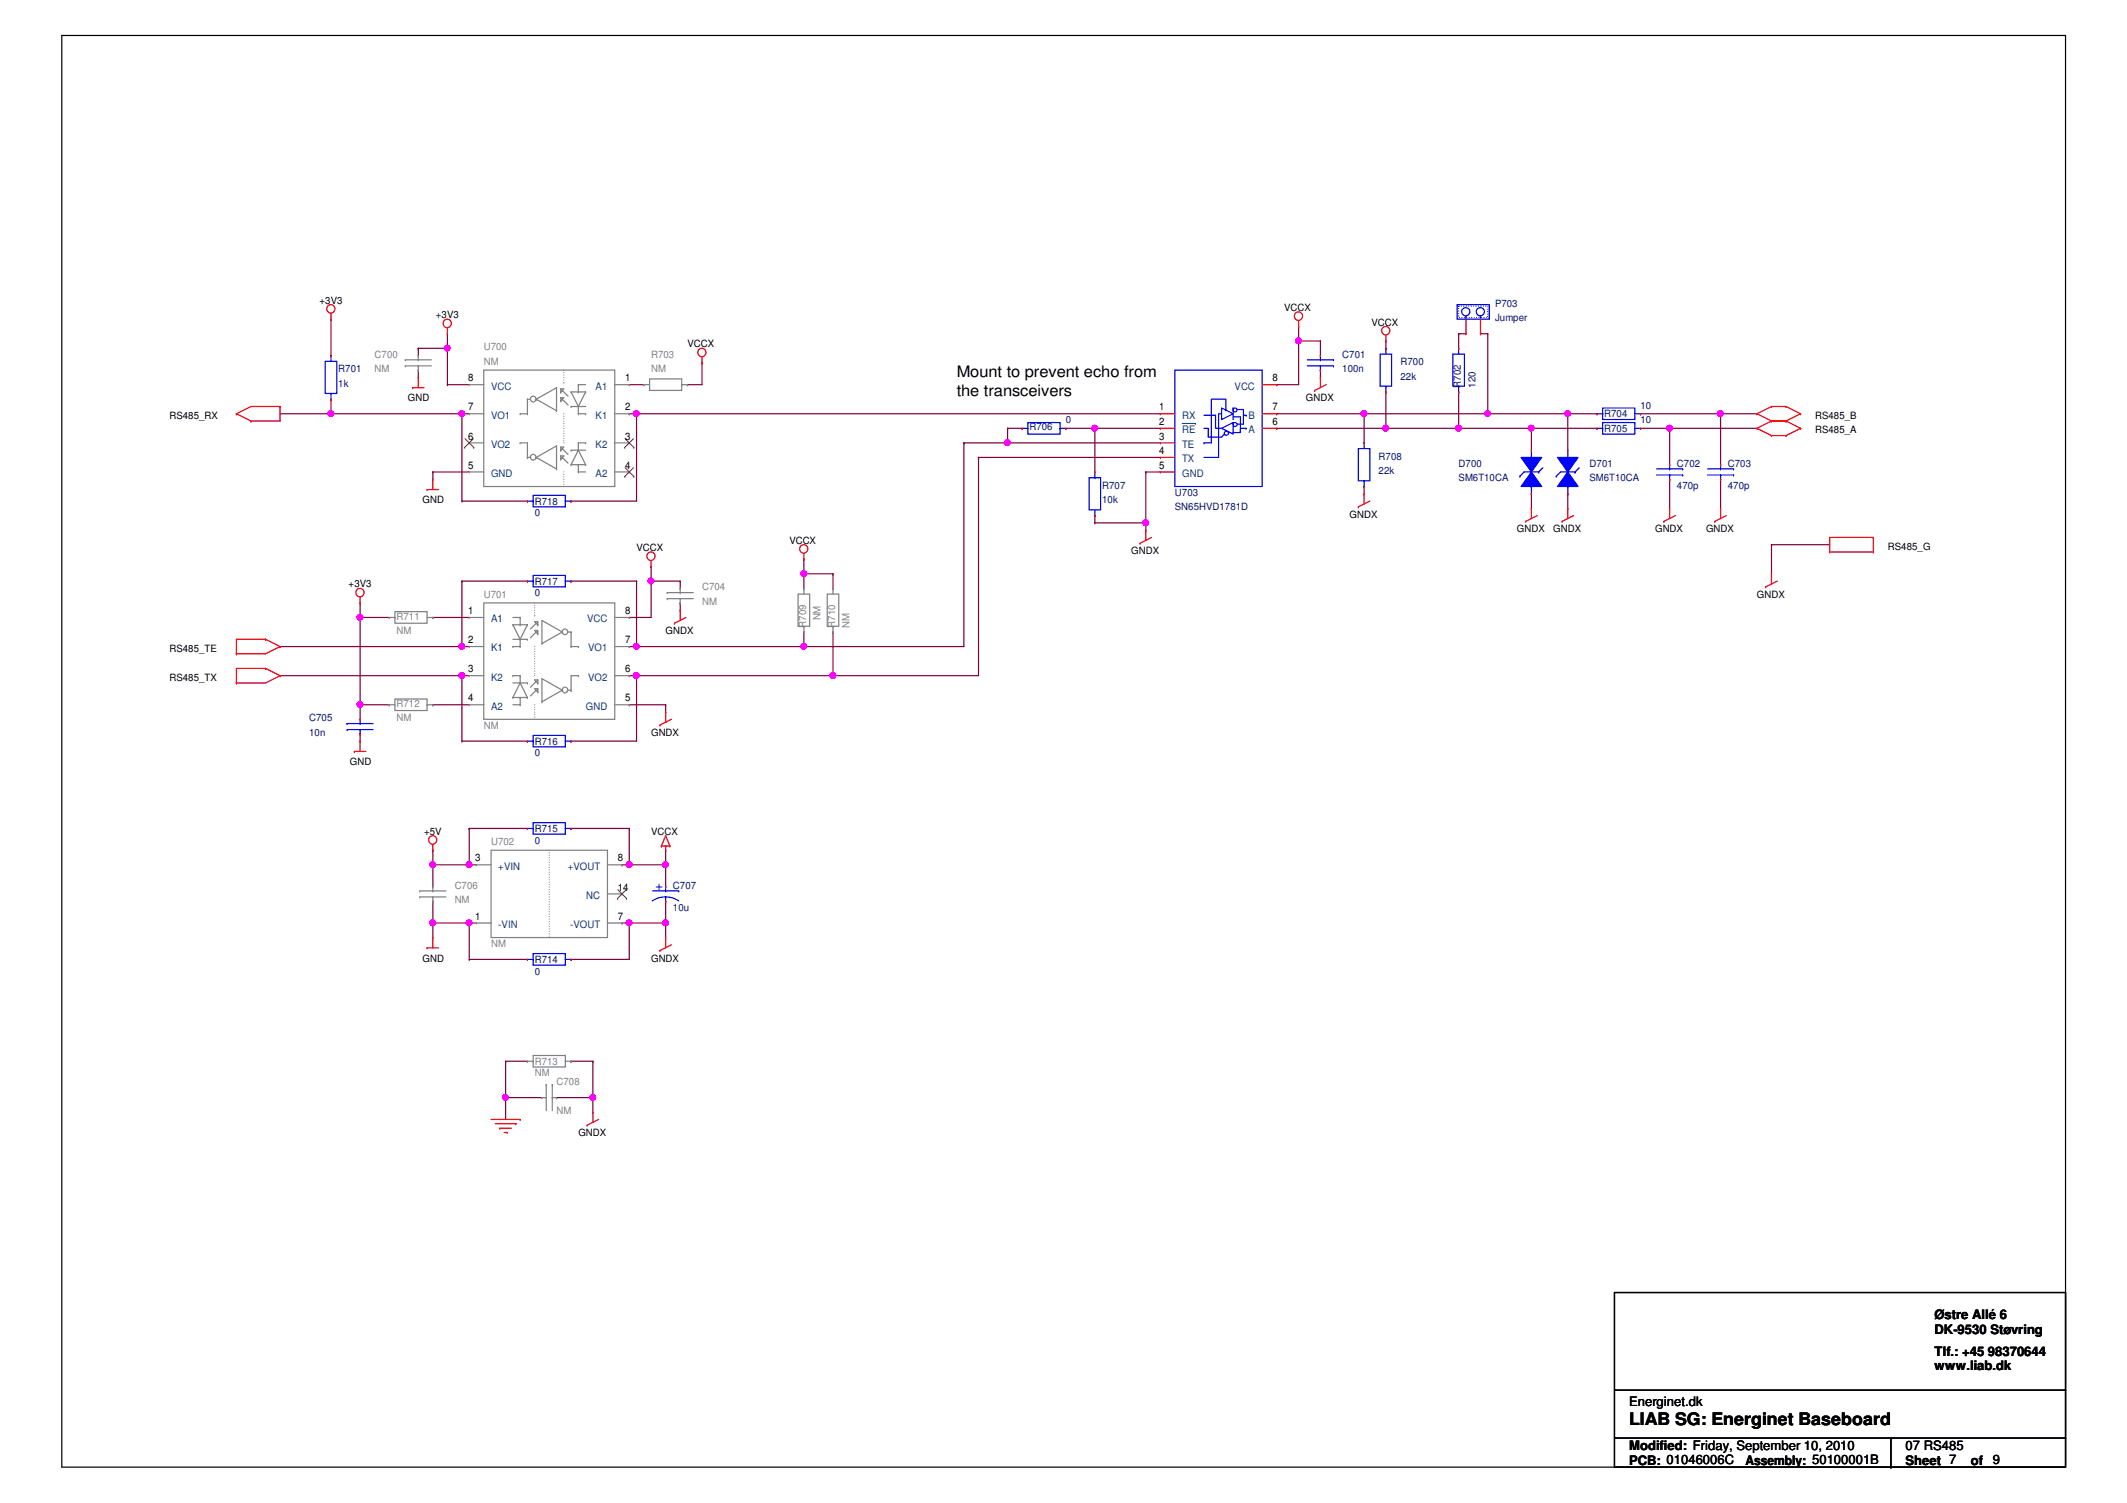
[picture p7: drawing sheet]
<svg xmlns="http://www.w3.org/2000/svg" width="297mm" height="210mm" viewBox="0 0 297 210" stroke-linecap="round" stroke-linejoin="round" font-family="sans-serif">
<path d="M8.6 5h279.9v199.9h-279.9z" fill="none" stroke="#000" stroke-width=".17"/>
<path d="M134.6 61.8h.1M134.6 61.8v28.5M112.3 80.1h.1M112.3 80.1h4M116.3 80.1h.1M116.3 80.1v2.1" fill="none" stroke="#800040" stroke-width=".17"/>
<circle cx="112.2" cy="80.1" r=".4" fill="#f0f"/>
<circle cx="112.2" cy="80.1" r=".4" fill="none" stroke="#f0f" stroke-width=".17"/>
<path d="M152.9 59.8h.1M152.9 59.8v6.1M112.3 80.1h.1M112.3 80.1v2.1" fill="none" stroke="#800040" stroke-width=".17"/>
<circle cx="152.9" cy="59.8" r=".4" fill="#f0f"/>
<circle cx="152.9" cy="59.8" r=".4" fill="none" stroke="#f0f" stroke-width=".17"/>
<path d="M152.9 59.8h.1M152.9 59.8h9.1M160 73h.1M160 73v1M90.9 81.2h.1M90.9 81.2v5M95 81.2h.1M95 81.2v1" fill="none" stroke="#800040" stroke-width=".17"/>
<circle cx="160" cy="73" r=".4" fill="#f0f"/>
<circle cx="160" cy="73" r=".4" fill="none" stroke="#f0f" stroke-width=".17"/>
<path d="M60.4 98.4h.1M60.4 98.4h5.1M64.5 90.3h.1M64.5 90.3h1" fill="none" stroke="#800040" stroke-width=".17"/>
<circle cx="64.5" cy="90.3" r=".4" fill="#f0f"/>
<circle cx="64.5" cy="90.3" r=".4" fill="none" stroke="#f0f" stroke-width=".17"/>
<path d="M88.9 57.8h.1M88.9 57.8h73.1M64.5 94.4h.1M64.5 94.4h1M112.3 88.3h.1M112.3 88.3v2M116.3 88.3h.1M116.3 88.3v6.1" fill="none" stroke="#800040" stroke-width=".17"/>
<circle cx="88.9" cy="57.8" r=".4" fill="#f0f"/>
<circle cx="88.9" cy="57.8" r=".4" fill="none" stroke="#f0f" stroke-width=".17"/>
<path d="M39.1 57.8h.1M39.1 57.8h7.1M213.9 59.8h.1M213.9 59.8h9.1M60.4 86.2h.1M60.4 86.2h5.1" fill="none" stroke="#800040" stroke-width=".17"/>
<circle cx="213.8" cy="59.8" r=".4" fill="#f0f"/>
<circle cx="213.8" cy="59.8" r=".4" fill="none" stroke="#f0f" stroke-width=".17"/>
<path d="M218.9 57.8h.1M218.9 57.8h4.1" fill="none" stroke="#800040" stroke-width=".17"/>
<circle cx="218.9" cy="57.8" r=".4" fill="#f0f"/>
<circle cx="218.9" cy="57.8" r=".4" fill="none" stroke="#f0f" stroke-width=".17"/>
<path d="M64.5 57.8h.1M64.5 57.8h1M136.6 63.9h.1M136.6 63.9h25.4" fill="none" stroke="#800040" stroke-width=".17"/>
<circle cx="64.5" cy="57.8" r=".4" fill="#f0f"/>
<circle cx="64.5" cy="57.8" r=".4" fill="none" stroke="#f0f" stroke-width=".17"/>
<path d="M46.2 55.8h.1M46.2 55.8v2M98 50.7h.1M98 50.7v3M160 65.9h.1M160 65.9h2M88.9 94.4h.1M88.9 90.3h.1M88.9 94.4h27.4M88.9 90.3h23.4" fill="none" stroke="#800040" stroke-width=".17"/>
<circle cx="88.9" cy="90.3" r=".4" fill="#f0f"/>
<circle cx="88.9" cy="90.3" r=".4" fill="none" stroke="#f0f" stroke-width=".17"/>
<path d="M62.5 48.6h.1M62.5 48.6v5.1" fill="none" stroke="#800040" stroke-width=".17"/>
<circle cx="62.5" cy="48.6" r=".4" fill="#f0f"/>
<circle cx="62.5" cy="48.6" r=".4" fill="none" stroke="#f0f" stroke-width=".17"/>
<path d="M58.4 48.6h.1M58.4 48.6h4.1M62.5 53.7h.1M62.5 53.7h3M96 53.7h.1M96 53.7h2M87.9 86.2h.1M87.9 86.2h3M112.3 90.3h.1M112.3 90.3h22.3" fill="none" stroke="#800040" stroke-width=".17"/>
<circle cx="112.2" cy="90.3" r=".4" fill="#f0f"/>
<circle cx="112.2" cy="90.3" r=".4" fill="none" stroke="#f0f" stroke-width=".17"/>
<path d="M116.3 94.4h.1M116.3 94.4h20.3" fill="none" stroke="#800040" stroke-width=".17"/>
<circle cx="116.3" cy="94.3" r=".4" fill="#f0f"/>
<circle cx="116.3" cy="94.3" r=".4" fill="none" stroke="#f0f" stroke-width=".17"/>
<path d="M60.4 65.9h.1M60.4 65.9v1M60.4 65.9h5.1M90.9 81.2h.1M90.9 81.2h4.1" fill="none" stroke="#800040" stroke-width=".17"/>
<circle cx="90.9" cy="81.1" r=".4" fill="#f0f"/>
<circle cx="90.9" cy="81.1" r=".4" fill="none" stroke="#f0f" stroke-width=".17"/>
<g fill="none" stroke="#800040" stroke-width=".17">
<path d="M46.2 44.6h.1M46.2 44.6v5.1M181.4 47.6h.1M181.4 45.6h.1M181.4 47.6h3M181.4 45.6v2M184.4 47.6h.1M184.4 47.6v2.1M136.6 63.9h.1M136.6 63.9v30.5M87.9 98.4h.1M87.9 98.4h5.1"/>
<path d="M93 98.4h.1M93 98.4v1M95 84.2h.1M95 84.2v1"/>
</g>
<circle cx="181.3" cy="47.6" r=".4" fill="#f0f"/>
<circle cx="181.3" cy="47.6" r=".4" fill="none" stroke="#f0f" stroke-width=".17"/>
<path d="M152.9 73h.1M152.9 72h.1M152.9 72v1M160 65.9h.1M160 65.9v7.1h-7.1M50.3 98.4h.1M50.3 98.4h4.1" fill="none" stroke="#800040" stroke-width=".17"/>
<circle cx="50.3" cy="98.4" r=".4" fill="#f0f"/>
<circle cx="50.3" cy="98.4" r=".4" fill="none" stroke="#f0f" stroke-width=".17"/>
<path d="M140.7 59.8h.1M140.7 59.8v2h-6.1M140.7 59.8h2M134.6 61.8h.1M50.3 86.2h.1M50.3 86.2v12.2M50.3 86.2h4.1" fill="none" stroke="#800040" stroke-width=".17"/>
<circle cx="50.3" cy="86.2" r=".4" fill="#f0f"/>
<circle cx="50.3" cy="86.2" r=".4" fill="none" stroke="#f0f" stroke-width=".17"/>
<path d="M62.5 46.6h.1M62.5 46.6v2M90.9 79.1h.1M90.9 79.1v2.1M112.3 78.1h.1M112.3 78.1v2M140.7 61.8h.1M140.7 61.8h21.3M50.3 84.2h.1M50.3 84.2v2" fill="none" stroke="#800040" stroke-width=".17"/>
<circle cx="140.7" cy="61.8" r=".4" fill="#f0f"/>
<circle cx="140.7" cy="61.8" r=".4" fill="none" stroke="#f0f" stroke-width=".17"/>
<path d="M50.3 98.4h.1M50.3 98.4v2.1M87.9 128.9h.1M87.9 128.9h5.1" fill="none" stroke="#800040" stroke-width=".17"/>
<circle cx="92.9" cy="128.9" r=".4" fill="#f0f"/>
<circle cx="92.9" cy="128.9" r=".4" fill="none" stroke="#f0f" stroke-width=".17"/>
<circle cx="87.9" cy="128.9" r=".4" fill="#f0f"/>
<circle cx="87.9" cy="128.9" r=".4" fill="none" stroke="#f0f" stroke-width=".17"/>
<path d="M93 118.7h.1M93 118.7v2.1h-5.1M65.5 128.9h.1M65.5 128.9h1M87.9 120.8h.1M93 128.9h.1M93 128.9v2" fill="none" stroke="#800040" stroke-width=".17"/>
<circle cx="65.5" cy="128.9" r=".4" fill="#f0f"/>
<circle cx="65.5" cy="128.9" r=".4" fill="none" stroke="#f0f" stroke-width=".17"/>
<path d="M65.5 120.8h.1M65.5 120.8h1" fill="none" stroke="#800040" stroke-width=".17"/>
<circle cx="65.5" cy="120.8" r=".4" fill="#f0f"/>
<circle cx="65.5" cy="120.8" r=".4" fill="none" stroke="#f0f" stroke-width=".17"/>
<path d="M58.4 51.7h.1M58.4 48.6h.1M58.4 48.6v1.1M58.4 51.7v1M148.8 59.8h.1M148.8 59.8h4.1M50.3 102.5h.1M50.3 102.5v1M93 125.9h.1M93 120.8h.1M93 120.8v3M93 125.9v3" fill="none" stroke="#800040" stroke-width=".17"/>
<circle cx="92.9" cy="120.8" r=".4" fill="#f0f"/>
<circle cx="92.9" cy="120.8" r=".4" fill="none" stroke="#f0f" stroke-width=".17"/>
<path d="M207.8 57.8h.1M207.8 57.8h11.1M213.9 69h.1M213.9 69v2M218.9 69h.1M218.9 69v2" fill="none" stroke="#800040" stroke-width=".17"/>
<circle cx="207.7" cy="57.8" r=".4" fill="#f0f"/>
<circle cx="207.7" cy="57.8" r=".4" fill="none" stroke="#f0f" stroke-width=".17"/>
<g fill="none" stroke="#800040" stroke-width=".17">
<path d="M178.3 53.7h.1M181.4 47.6h.1M181.4 47.6v6.1h-3.1M184.4 51.7h.1M184.4 51.7v1M190.5 57.8h.1M190.5 57.8h17.3M193.5 47.6h.1M193.5 47.6v1M213.9 59.8h.1M213.9 59.8v3.1M218.9 57.8h.1"/>
<path d="M218.9 57.8v5.1M229.1 59.8h.1M229.1 59.8h4.1M233.2 59.8h.1M233.2 59.8v5.1M240.3 57.8h.1M240.3 57.8v7.1M190.5 67.9h.1M190.5 67.9v1.1M233.2 66.9h.1M233.2 66.9v4.1M240.3 66.9h.1"/>
<path d="M240.3 66.9v4.1"/>
</g>
<circle cx="190.5" cy="57.8" r=".4" fill="#f0f"/>
<circle cx="190.5" cy="57.8" r=".4" fill="none" stroke="#f0f" stroke-width=".17"/>
<path d="M203.7 59.8h.1M203.7 59.8h10.2" fill="none" stroke="#800040" stroke-width=".17"/>
<circle cx="203.7" cy="59.8" r=".4" fill="#f0f"/>
<circle cx="203.7" cy="59.8" r=".4" fill="none" stroke="#f0f" stroke-width=".17"/>
<g fill="none" stroke="#800040" stroke-width=".17">
<path d="M178.3 57.8h.1M178.3 57.8h12.2M190.5 57.8h.1M190.5 57.8v4M193.5 59.8h.1M193.5 54.7h.1M193.5 54.7v5.1M203.7 46.6h.1M203.7 54.7h.1M203.7 46.6v2M203.7 54.7v5.1h-10.2M207.8 46.6h.1"/>
<path d="M207.8 46.6v11.2"/>
</g>
<circle cx="193.5" cy="59.8" r=".4" fill="#f0f"/>
<circle cx="193.5" cy="59.8" r=".4" fill="none" stroke="#f0f" stroke-width=".17"/>
<path d="M60.4 118.7h.1M60.4 118.7v5.1M60.4 128.9h.1M60.4 125.9h.1M60.4 120.8h.1M60.4 125.9v5M77.7 153.3h.1M77.7 153.3h5.1M79.8 148.2h.1M79.8 148.2h3M82.8 153.3h.1M82.8 153.3v2" fill="none" stroke="#800040" stroke-width=".17"/>
<circle cx="82.8" cy="153.3" r=".4" fill="#f0f"/>
<circle cx="82.8" cy="153.3" r=".4" fill="none" stroke="#f0f" stroke-width=".17"/>
<path d="M70.6 153.3h.1M70.6 153.3h5.1" fill="none" stroke="#800040" stroke-width=".17"/>
<circle cx="70.6" cy="153.3" r=".4" fill="#f0f"/>
<circle cx="70.6" cy="153.3" r=".4" fill="none" stroke="#f0f" stroke-width=".17"/>
<path d="M64.5 94.4h.1M64.5 94.4v9.1M70.6 148.2h.1M70.6 153.3h.1M70.6 148.2h3.1M70.6 148.2v8.1M82.8 148.2h.1M82.8 148.2v5.1" fill="none" stroke="#800040" stroke-width=".17"/>
<circle cx="64.5" cy="94.3" r=".4" fill="#f0f"/>
<circle cx="64.5" cy="94.3" r=".4" fill="none" stroke="#f0f" stroke-width=".17"/>
<path d="M88.9 94.4h.1M88.9 94.4v9.1h-9.1M64.5 103.5h.1M64.5 103.5h9.2M79.8 103.5h.1" fill="none" stroke="#800040" stroke-width=".17"/>
<circle cx="88.9" cy="94.3" r=".4" fill="#f0f"/>
<circle cx="88.9" cy="94.3" r=".4" fill="none" stroke="#f0f" stroke-width=".17"/>
<path d="M87.9 94.4h.1M87.9 94.4h1M87.9 115.7h.1M87.9 115.7v5.1" fill="none" stroke="#800040" stroke-width=".17"/>
<circle cx="87.9" cy="120.8" r=".4" fill="#f0f"/>
<circle cx="87.9" cy="120.8" r=".4" fill="none" stroke="#f0f" stroke-width=".17"/>
<path d="M65.5 115.7h.1M65.5 115.7h8.2M65.5 115.7v5.1h-5.1M79.8 115.7h.1M79.8 115.7h8.1M60.4 120.8h.1M86.9 120.8h.1M86.9 120.8h1" fill="none" stroke="#800040" stroke-width=".17"/>
<circle cx="60.4" cy="120.8" r=".4" fill="#f0f"/>
<circle cx="60.4" cy="120.8" r=".4" fill="none" stroke="#f0f" stroke-width=".17"/>
<path d="M60.4 128.9h.1M60.4 128.9h5.1M65.5 134h.1M65.5 128.9h.1M65.5 134h8.2M65.5 128.9v5.1M79.8 134h.1M87.9 128.9h.1M87.9 128.9v5.1h-8.1" fill="none" stroke="#800040" stroke-width=".17"/>
<circle cx="60.4" cy="128.9" r=".4" fill="#f0f"/>
<circle cx="60.4" cy="128.9" r=".4" fill="none" stroke="#f0f" stroke-width=".17"/>
<g fill="none" stroke="#800040" stroke-width=".17">
<path d="M46.2 57.8h.1M46.2 57.8h18.3M64.5 57.8h.1M64.5 57.8v12.2M87.9 57.8h.1M87.9 57.8h1M88.9 57.8h.1M88.9 57.8v12.2h-9.1M64.5 70h.1M64.5 70h9.2M79.8 70h.1M39.1 90.3h.1"/>
<path d="M64.5 81.2h.1M64.5 81.2v9.1h-25.4M64.5 81.2h9.2M79.8 81.2h.1M79.8 81.2h9.1M87.9 90.3h.1M88.9 81.2h.1M88.9 81.2v9.1h-1"/>
</g>
<circle cx="46.2" cy="57.8" r=".4" fill="#f0f"/>
<circle cx="46.2" cy="57.8" r=".4" fill="none" stroke="#f0f" stroke-width=".17"/>
<g fill="none" stroke="#800040" stroke-width=".17">
<path d="M87.9 53.7h.1M87.9 53.7h2M178.3 59.8h.1M178.3 59.8h15.2M203.7 46.6h.1M203.7 46.6h1M206.8 46.6h.1M206.8 46.6h1M229.1 57.8h.1M229.1 57.8h16.3M240.3 57.8h.1M39.1 94.4h.1"/>
<path d="M39.1 94.4h25.4M86.9 128.9h.1M86.9 128.9h1"/>
</g>
<circle cx="240.3" cy="57.8" r=".4" fill="#f0f"/>
<circle cx="240.3" cy="57.8" r=".4" fill="none" stroke="#f0f" stroke-width=".17"/>
<path d="M233.2 59.8h.1M233.2 59.8h12.2M247.4 76.1h.1M247.4 76.1h8.1M247.4 76.1v4" fill="none" stroke="#800040" stroke-width=".17"/>
<circle cx="233.1" cy="59.8" r=".4" fill="#f0f"/>
<circle cx="233.1" cy="59.8" r=".4" fill="none" stroke="#f0f" stroke-width=".17"/>
<g fill="none" stroke="#f00" stroke-width=".17">
<path d="M33 57.8h.1M33 57.8l2 1M35 58.8h.1M39.1 56.8h.1M39.1 56.8v2h-4.1M39.1 56.8h-4.1l-2 1M46.2 44.6h.1M46.2 43.8v.8M57.6 54.1h.1M57.6 54.1h1.6M58.4 52.7h.1M58.4 52.7v1.4"/>
<path d="M62.5 46.6h.1M62.5 45.8v.8M98 50.7h.1M98 49.9v.8M181.4 45.6h.1M181.4 44.8v.8M183.6 54.5h.1M184.4 52.7h.1M184.4 52.7v1.4M185.2 53.7l-1.6 .8M193.5 47.6h.1M193.5 46.8v.8"/>
<path d="M245.4 57.8h.1M245.4 59.8h.1M245.4 57.8l2 1M245.4 59.8l2 1M247.4 56.8h.1M247.4 58.8h.1M247.4 58.8h2M247.4 56.8h2M247.4 56.8l-2 1M247.4 58.8l-2 1M249.4 56.8h.1M249.4 58.8h.1"/>
<path d="M249.4 56.8l2.1 1M249.4 58.8l2.1 1M251.5 57.8h.1M251.5 59.8h.1M251.5 57.8l-2.1 1M251.5 59.8l-2.1 1M59.6 68.4h.1M59.6 68.4h1.7M60.4 66.9h.1M60.4 66.9v1.5M90.9 79.1h.1M90.9 78.3v.8"/>
<path d="M112.3 78.1h.1M112.3 77.3v.8M159.2 75.9h.1M160 74h.1M160 74v1.5M160.8 75.1l-1.6 .8M189.7 70.8h.1M190.5 69h.1M190.5 69v1.4M191.3 70l-1.6 .8M213.1 72.8h.1M213.9 71h.1"/>
<path d="M213.9 71v1.4M214.7 72l-1.6 .8M218.1 72.8h.1M218.9 71h.1M218.9 71v1.4M219.7 72l-1.6 .8M232.4 72.8h.1M233.2 71h.1M233.2 71v1.4M234 72l-1.6 .8M239.5 72.8h.1M240.3 71h.1"/>
<path d="M240.3 71v1.4M241.1 72l-1.6 .8M247.4 60.8h.1M247.4 60.8h2M249.4 60.8h.1M255.5 77.1h.1M255.5 75.1h.1M255.5 75.1h6.1M255.5 77.1h6.1M255.5 75.1v2M261.6 75.1h.1M261.6 77.1h.1"/>
<path d="M261.6 75.1v2M33 95.4h.1M33 91.3h.1M37.1 93.3h.1M37.1 89.3h.1M37.1 93.3l2 1.1M37.1 93.3h-4.1v2.1M37.1 89.3h-4.1v2M37.1 89.3l2 1M39.1 94.4h.1M39.1 90.3h.1M39.1 94.4l-2 1h-4.1"/>
<path d="M39.1 90.3l-2 1h-4.1M50.3 84.2h.1M50.3 83.4v.8M93 99.4h.1M93 99.4v1.5M94.2 87h.1M95 85.2h.1M95 85.2v1.5M95.8 86.2l-1.6 .8M246.6 82h.1M247.4 80.1h.1M247.4 80.1v1.5"/>
<path d="M248.2 81.2l-1.6 .8M49.5 104.9h.1M49.5 104.9h1.6M50.3 103.5h.1M50.3 103.5v1.4M60.4 118.7h.1M60.4 117.9v.8M92.2 101.3h.1M92.4 118.2h.1M92.4 118.2h1.2M92.4 118.2l.6-1.5 .6 1.5M93 118.2h.1"/>
<path d="M93 118.2v.5M93.6 118.2h.1M93.8 100.5l-1.6 .8M59.6 132.4h.1M59.6 132.4h1.7M60.4 130.9h.1M60.4 130.9v1.5M92.2 132.8h.1M93 130.9h.1M93 130.9v1.5M93.8 132l-1.6 .8M68.6 156.3h4"/>
<path d="M69.2 156.9h2.8M69.8 157.6h.1M69.8 157.6h1.6M70.4 158.2h.4M70.8 158.2h.1M72 156.9h.1M72.6 156.3h.1M82 157.1h.1M82.8 155.3h.1M82.8 155.3v1.5M83.6 156.3l-1.6 .8"/>
<circle cx="46.2" cy="43.1" r=".59"/>
<circle cx="62.4" cy="45.2" r=".59"/>
<circle cx="98" cy="49.2" r=".59"/>
<circle cx="181.3" cy="44.1" r=".59"/>
<circle cx="193.5" cy="46.2" r=".59"/>
<circle cx="90.9" cy="77.7" r=".59"/>
<circle cx="112.2" cy="76.7" r=".59"/>
<circle cx="50.3" cy="82.8" r=".59"/>
<circle cx="60.4" cy="117.3" r=".59"/>
</g>
<path d="M225.5 180.5h63v24.4h-63zM225.5 194.1h63M288.5 194.1h.1M225.5 200.8h63M264.1 204.9h.1M264.1 200.8v4.1M288.5 200.8h.1" fill="none" stroke="#000" stroke-width=".17"/>
<path d="M212.8 65.9h2.1M214.9 65.9h.1" fill="none" stroke="#00f" stroke-width=".17"/>
<path d="M213.9 65.9l1.4 2h-2.9z" fill-rule="evenodd" fill="#00f"/>
<path d="M212.3 66.5h.1M212.8 65.9l-.5 .6M213.9 65.9l1.4 2h-2.9zM214.9 65.9h.1M215.5 65.3l-.6 .6" fill="none" stroke="#00f" stroke-width=".17"/>
<path d="M212.4 63.9h2.9l-1.4 2z" fill-rule="evenodd" fill="#00f"/>
<g fill="none" stroke="#00f" stroke-width=".17">
<path d="M189.7 62.7h1.6v4.4h-1.6zM190.5 67.1h.1M190.5 61.8h.1M190.5 61.8v.9M190.5 67.1v.8M212.4 63.9h2.9l-1.4 2zM213.9 63.9h.1M213.9 67.9h.1M213.9 62.9v1M213.9 67.9v1.1M217.9 65.9h2.1M220 65.9h.1"/>
<path d="M238.5 66.3h3.6M238.5 65.5h3.6M240.3 65.5h.1M240.3 66.3h.1M240.3 64.9v.6M240.3 66.3v.6M242.1 66.3h.1M242.1 65.5h.1M73.7 115.7h.8M74.5 114.9h4.4v1.6h-4.4zM74.5 115.7h.1M78.9 115.7h.9"/>
<path d="M79.8 115.7h.1"/>
</g>
<path d="M190.5 67.9h.1M190.5 61.8h.1M213.9 69h.1M213.9 62.9h.1M240.3 64.9h.1M240.3 66.9h.1M73.7 115.7h.1M79.8 115.7h.1" fill="none" stroke="#f00" stroke-width=".17"/>
<g fill="none" stroke="#808080" stroke-width=".17">
<path d="M56.6 50.2h.1M56.6 51.1h.1M56.6 50.2h3.6M56.6 51.1h3.6M58.4 51.1h.1M58.4 50.2h.1M58.4 51.7h.1M58.4 49.7h.1M58.4 49.7v.5M58.4 51.1v.6M58.6 124.4h.1M58.6 125.3h.1"/>
<path d="M58.6 124.4h3.7M58.6 125.3h3.7M60.4 125.3h.1M60.4 124.4h.1M60.4 125.9h.1M60.4 123.8h.1M60.4 123.8v.6M60.4 125.3v.6M75.7 153.3h.1M75.7 153.3h.6M76.3 153.3h.1M76.3 151.5h.1"/>
<path d="M76.3 151.5v3.6M77.1 151.5h.1M77.1 153.3h.1M77.1 153.3h.6M77.1 151.5v3.6M77.7 153.3h.1"/>
</g>
<path d="M218.9 65.9l1.5 2h-2.9z" fill-rule="evenodd" fill="#00f"/>
<path d="M217.3 66.5h.1M217.9 65.9l-.6 .6M218.9 65.9l1.5 2h-2.9zM220 65.9h.1M220.6 65.3l-.6 .6" fill="none" stroke="#00f" stroke-width=".17"/>
<path d="M217.5 63.9h2.9l-1.5 2z" fill-rule="evenodd" fill="#00f"/>
<g fill="none" stroke="#00f" stroke-width=".17">
<path d="M45.4 50.5h1.6v4.4h-1.6zM46.2 54.9h.1M46.2 49.7h.1M46.2 49.7v.8M46.2 54.9v.9M142.7 59.8h.1M142.7 59.8h.8M143.5 59h4.5v1.6h-4.5zM148 59.8h.1M148 59.8h.8M164.1 51.7h12.2v16.2h-12.2zM168.1 58h1.7v1.8h.8"/>
<path d="M168.1 59.8h.6v1.2h1.9l.4-.4M170.6 57l1.6 .8-1.6 .8zM170.6 59.8l1.6-.8v1.6zM170.6 57.8h-.4v6.1h-2.1M171.2 57.2v.2v-1.6h-2v6h-1.1M172.2 57h.1M172.2 58.2h1v2M172.2 57v1.6M172.8 57.2h.8v2h-.8M173.2 59.8h.8M173.6 58h.4M174 58h.1"/>
<path d="M174 59.8h.1M182.6 51.1h3.6M182.6 50.2h3.6M184.4 50.2h.1M184.4 51.1h.1M184.4 49.7v.5M184.4 51.1v.6M186.2 51.1h.1M186.2 50.2h.1M192.7 49.4h1.6v4.5h-1.6zM193.5 53.9h.1M193.5 48.6h.1"/>
<path d="M193.5 48.6v.8M193.5 53.9v.8M202.9 49.4h1.6v4.5h-1.6zM203.5 42.5h4.5v2.1h-4.5zM203.7 53.9h.1M203.7 48.6h.1M203.7 48.6v.8M203.7 53.9v.8M204.7 44.2h.1M204.7 44.2v.4M206.8 44.2h.1M206.8 44.2v.4"/>
<path d="M223 57.8h.8M223 59.8h.8M223.8 57h4.5v1.6h-4.5zM223.8 59h4.5v1.6h-4.5zM223.8 57.8h.1M223.8 59.8h.1M228.3 57.8h.8M228.3 59.8h.8M229.1 57.8h.1M229.1 59.8h.1M73.7 70h.8M74.5 69.2h4.4v1.6h-4.4z"/>
<path d="M74.5 70h.1M78.9 70h.9M79.8 70h.1M152.1 66.7h1.6v4.5h-1.6zM152.9 66.7h.1M152.9 72h.1M152.9 65.9v.8M152.9 71.2v.8M168.1 61.8h.1M171 60.6h.1M173.2 60v.4h-1M217.5 63.9h2.9l-1.5 2z"/>
<path d="M218.9 63.9h.1M218.9 67.9h.1M218.9 62.9v1M218.9 67.9v1.1M231.3 66.3h3.7M231.3 65.5h3.7M233.2 65.5h.1M233.2 66.3h.1M233.2 64.9v.6M233.2 66.3v.6M235 66.3h.1M235 65.5h.1"/>
<path d="M73.7 81.2h.8M74.5 80.3h4.4v1.7h-4.4zM74.5 81.2h.1M78.9 81.2h.9M79.8 81.2h.1M48.5 101h.1M48.5 101.9h.1M48.5 101h3.6M48.5 101.9h3.6M50.3 101.9h.1M50.3 101h.1M50.3 100.5v.5"/>
<path d="M50.3 101.9v.6M73.7 103.5h.8M74.5 102.7h4.4v1.6h-4.4zM74.5 103.5h.1M78.9 103.5h.9M79.8 103.5h.1M73.7 134h.8M74.5 133.2h4.4v1.6h-4.4zM74.5 134h.1M78.9 134h.9M79.8 134h.1M91.1 124.4h3.7"/>
<path d="M93 125.3h.1M93 124.4h.1M93 125.3l1.1 .2 .7 .3M93 125.3l-1.2 .2-.7 .3M93 123.8v.6M93 125.3v.6M94.8 124.4h.1"/>
<circle cx="172.5" cy="57.3" r=".29"/>
<circle cx="172.5" cy="59.3" r=".29"/>
<circle cx="204.7" cy="43.5" r=".57"/>
<circle cx="206.7" cy="43.5" r=".57"/>
<circle cx="171.3" cy="60.5" r=".29"/>
</g>
<g fill="none" stroke="#f00" stroke-width=".17">
<path d="M46.2 55.8h.1M46.2 49.7h.1M142.7 59.8h.1M148.8 59.8h.1M162 59.8h.1M162 57.8h.1M162 59.8h2.1M162 57.8h2.1M176.3 59.8h2M176.3 57.8h2M176.3 53.7h2M178.3 59.8h.1"/>
<path d="M178.3 57.8h.1M178.3 53.7h.1M184.4 49.7h.1M184.4 51.7h.1M193.5 54.7h.1M193.5 48.6h.1M203.7 54.7h.1M203.7 48.6h.1M204.7 46.6h.1M204.7 44.6v2M206.8 46.6h.1M206.8 44.6v2"/>
<path d="M223 57.8h.1M223 59.8h.1M229.1 57.8h.1M229.1 59.8h.1M73.7 70h.1M79.8 70h.1M152.9 65.9h.1M152.9 72h.1M162 61.8h.1M162 63.9h.1M162 65.9h.1M162 61.8h2.1"/>
<path d="M162 63.9h2.1M162 65.9h2.1M218.9 69h.1M218.9 62.9h.1M233.2 64.9h.1M233.2 66.9h.1M73.7 81.2h.1M79.8 81.2h.1M50.3 102.5h.1M50.3 100.5h.1M73.7 103.5h.1M79.8 103.5h.1"/>
<path d="M73.7 134h.1M79.8 134h.1M93 123.8h.1M93 125.9h.1"/>
</g>
<g fill="none" stroke="#808080" stroke-width=".17">
<path d="M65.5 53.7h.1M65.5 57.8h.1M65.5 53.7h2.1M65.5 57.8h2.1M67.6 51.7h18.2v16.2h-18.2zM72.6 57.8h.1M72.6 57.8h1.1M73.7 55.8h.1M73.7 57.8h.1M73.7 55.8h.4M73.7 55.8v2M74.9 55.8h.1"/>
<path d="M74.9 55.8l2.8-1.7v3.3M74.9 55.8l2.8 1.6M77.7 57.4h.1M78.3 54.7h.1M78.3 54.3h.1M78.3 55.5h.1M78.3 56h.1M78.3 54.3h.4l-.4 .4M78.3 54.3v.4M78.3 55.5v.5M78.3 55.5h.4l-.4 .5M78.5 54.5h.1"/>
<path d="M78.5 55.8h.1M78.5 54.5l.8 .8M78.5 55.8l.8 .8M79.8 56.8h.1M79.8 54.7h.1M79.8 56.8h2M79.8 54.7h2M79.8 54.7l1 2.1M80.8 57.8h.1M80.8 56.8h.1M80.8 53.7h.1M80.8 54.7h.1"/>
<path d="M80.8 53.7h1M80.8 53.7v1M80.8 56.8v1M80.8 57.8h1M81.8 57.8h.1M81.8 54.7h.1M81.8 54.7l-1 2.1M85.8 53.7h2.1M85.8 57.8h2.1M87.9 53.7h.1M87.9 57.8h.1M89.9 53.7h.1"/>
<path d="M89.9 53.7h.8M90.7 52.9h4.5v1.6h-4.5zM95.2 53.7h.1M95.2 53.7h.8M96 53.7h.1M65.5 61.8h.1M65.5 65.9h.1M65.5 65.9h2.1M65.5 61.8h2.1M72.6 61.8h.1M72.6 61.8h1.1v2.1M73.7 63.9h.1"/>
<path d="M73.7 63.9h.4M74.9 63.9h.1M74.9 63.9l2.8-1.6v3.2M74.9 63.9l2.8 1.6M77.7 65.5h.1M78.3 62.4h.1M78.3 62.9h.1M78.3 64.1h.1M78.3 63.7h.1M78.3 62.4v.5M78.3 63.7v.4M78.3 62.4h.4l-.4 .5"/>
<path d="M78.3 63.7h.4l-.4 .4M78.5 63.9h.1M78.5 62.7h.1M78.5 63.9l.8 .8M78.5 62.7l.8 .8M79.8 62.9h.1M79.8 64.9h.1M79.8 62.9h2M79.8 64.9h2M80.8 65.9h.1M80.8 61.8h.1M80.8 62.9h.1"/>
<path d="M80.8 64.9h.1M80.8 61.8v1.1M80.8 64.9v1M80.8 65.9h1M80.8 61.8h1M80.8 62.9l1 2M80.8 62.9l-1 2M81.8 61.8h.1M81.8 64.9h.1M85.8 65.9h2.1M85.8 61.8h2.1M87.9 65.9h.1"/>
<path d="M87.9 61.8h.1M54.4 98.4h.1M54.4 86.2h.1M54.4 98.4h.8M54.4 86.2h.8M55.2 97.6h4.4v1.6h-4.4zM55.2 85.4h4.4v1.6h-4.4zM55.2 86.2h.1M59.6 98.4h.1M59.6 98.4h.8M59.6 86.2h.8M60.4 98.4h.1"/>
<path d="M60.4 86.2h.1M65.5 86.2h.1M65.5 90.3h.1M65.5 98.4h.1M65.5 94.4h.1M65.5 98.4h2.1M65.5 86.2h2.1M65.5 90.3h2.1M65.5 94.4h2.1M67.6 84.2h18.2v16.3h-18.2zM71.6 90.3h.1M71.6 87.2h.1"/>
<path d="M71.6 94.4h.1M71.6 97.4h.1M71.6 98.4h1M71.6 86.2h1M71.6 90.3h1M71.6 89.3h2.1M71.6 87.2h2.1M71.6 87.2l1 2.1M71.6 94.4h1M71.6 95.4h2.1M71.6 97.4h2.1M72.6 90.3h.1"/>
<path d="M72.6 89.3h.1M72.6 86.2h.1M72.6 87.2h.1M72.6 98.4h.1M72.6 94.4h.1M72.6 95.4h.1M72.6 97.4h.1M72.6 86.2v1M72.6 89.3v1M72.6 94.4v1M72.6 97.4v1M72.6 95.4l-1 2"/>
<path d="M72.6 95.4l1.1 2M73.7 89.3h.1M73.7 87.2h.1M73.7 95.4h.1M73.7 97.4h.1M73.7 87.2l-1.1 2.1M74.9 87h.1M74.9 88.3h.1M74.9 96.4h.1M74.9 95.2h.1M74.9 87l-.8 .8M74.9 88.3l-.8 .8"/>
<path d="M74.9 96.4l-.8 .8M74.9 95.2l-.8 .8M75.1 87.2h.1M75.1 86.8h.1M75.1 88.1h.1M75.1 88.5h.1M75.1 95h.1M75.1 95.4h.1M75.1 96.6h.1M75.1 96.2h.1M75.1 86.8h-.4l.4 .4M75.1 86.8v.4"/>
<path d="M75.1 88.1v.4M75.1 95v.4M75.1 96.2v.4M75.1 88.1h-.4l.4 .4M75.1 95h-.4l.4 .4M75.1 96.2h-.4l.4 .4M75.7 89.9h.1M75.7 98h.1M78.5 88.3h.1M78.5 96.4h.1M78.5 88.3l-2.8-1.6v3.2M78.5 88.3l-2.8 1.6"/>
<path d="M78.5 96.4l-2.8-1.6v3.2M78.5 96.4l-2.8 1.6M79.3 88.3h.5M79.3 96.4h.5M79.8 88.3h.1M79.8 90.3h.1M79.8 96.4h.1M79.8 90.3h1M79.8 88.3v2M80.8 90.3h.1M80.8 94.4h.1M80.8 94.4h-1v2"/>
<path d="M85.8 98.4h2.1M85.8 86.2h2.1M85.8 90.3h2.1M85.8 94.4h2.1M87.9 86.2h.1M87.9 90.3h.1M87.9 94.4h.1M87.9 98.4h.1M93.2 82.8h.1M93.2 83.6h.1M93.2 82.8h3.6M93.2 83.6h3.6"/>
<path d="M95 83.6h.1M95 82.8h.1M95 84.2h.1M95 82.2h.1M95 82.2v.6M95 83.6v.6M111.5 83h1.6v4.5h-1.6zM112.3 87.5h.1M112.3 82.2h.1M112.3 88.3h.1M112.3 82.2v.8M112.3 87.5v.8"/>
<path d="M115.5 83h1.6v4.5h-1.6zM116.3 87.5h.1M116.3 82.2h.1M116.3 88.3h.1M116.3 82.2v.8M116.3 87.5v.8M68.6 118.7h16.2v12.2h-16.2zM66.5 120.8h.1M66.5 128.9h.1M66.5 120.8h2.1M66.5 128.9h2.1M84.8 120.8h2.1"/>
<path d="M84.8 128.9h2.1M84.8 124.8h2.1M86.9 120.8h.1M86.9 128.9h.1M86.9 124.8h.1M73.7 148.2h.1M73.7 148.2h.8M74.5 147.4h4.4v1.6h-4.4zM74.5 148.2h.1M78.9 148.2h.9M79.8 148.2h.1"/>
<circle cx="74.5" cy="55.7" r=".39"/>
<circle cx="74.5" cy="63.9" r=".39"/>
<circle cx="78.9" cy="88.2" r=".39"/>
<circle cx="78.9" cy="96.4" r=".39"/>
</g>
<path d="M203.7 42.8h4.1v1.6h-4.1z" fill="none" stroke="#00f" stroke-width=".17" stroke-dasharray="0 .3"/>
<g fill="none" stroke="#808080" stroke-width=".17" stroke-dasharray="0 .3">
<path d="M78.7 57.8v4M78.7 51.7v1.8M78.7 53.5h.1M78.7 61.8h.1M78.7 65.9v2M78.7 67.9h.1M74.7 90.3v4.1M74.7 94.4h.1M74.7 98.4v2.1M74.7 84.2v1.8M74.7 86h.1M74.7 100.5h.1"/>
<path d="M76.7 118.7v12.2M76.7 130.9h.1"/>
</g>
<path d="M165.1 59.1h1.9M167 59.1h.1" fill="none" stroke="#004080" stroke-width=".14"/>
<g fill="none" stroke="#804000" stroke-width=".14">
<path d="M64.9 62.5h.1M64.9 61.3l1.3 1.2M66.1 61.3l-1.2 1.2M66.2 62.5h.1M87.2 66.5h.1M87.2 62.5h.1M87.3 65.3l1.2 1.2M87.3 61.3l1.2 1.2M88.5 65.3l-1.3 1.2M88.5 61.3l-1.3 1.2M88.5 66.5h.1M88.5 62.5h.1"/>
<path d="M86.2 125.5h.1M86.3 124.2l1.2 1.3M87.5 124.2l-1.3 1.3M87.5 125.5h.1"/>
</g>
<circle cx="112.2" cy="80.1" r=".4" fill="#f0f"/>
<circle cx="112.2" cy="80.1" r=".4" fill="none" stroke="#f0f" stroke-width=".17"/>
<circle cx="152.9" cy="59.8" r=".4" fill="#f0f"/>
<circle cx="152.9" cy="59.8" r=".4" fill="none" stroke="#f0f" stroke-width=".17"/>
<circle cx="160" cy="73" r=".4" fill="#f0f"/>
<circle cx="160" cy="73" r=".4" fill="none" stroke="#f0f" stroke-width=".17"/>
<circle cx="64.5" cy="90.3" r=".4" fill="#f0f"/>
<circle cx="64.5" cy="90.3" r=".4" fill="none" stroke="#f0f" stroke-width=".17"/>
<circle cx="88.9" cy="57.8" r=".4" fill="#f0f"/>
<circle cx="88.9" cy="57.8" r=".4" fill="none" stroke="#f0f" stroke-width=".17"/>
<circle cx="213.8" cy="59.8" r=".4" fill="#f0f"/>
<circle cx="213.8" cy="59.8" r=".4" fill="none" stroke="#f0f" stroke-width=".17"/>
<circle cx="218.9" cy="57.8" r=".4" fill="#f0f"/>
<circle cx="218.9" cy="57.8" r=".4" fill="none" stroke="#f0f" stroke-width=".17"/>
<circle cx="64.5" cy="57.8" r=".4" fill="#f0f"/>
<circle cx="64.5" cy="57.8" r=".4" fill="none" stroke="#f0f" stroke-width=".17"/>
<circle cx="88.9" cy="90.3" r=".4" fill="#f0f"/>
<circle cx="88.9" cy="90.3" r=".4" fill="none" stroke="#f0f" stroke-width=".17"/>
<circle cx="62.5" cy="48.6" r=".4" fill="#f0f"/>
<circle cx="62.5" cy="48.6" r=".4" fill="none" stroke="#f0f" stroke-width=".17"/>
<circle cx="112.2" cy="90.3" r=".4" fill="#f0f"/>
<circle cx="112.2" cy="90.3" r=".4" fill="none" stroke="#f0f" stroke-width=".17"/>
<circle cx="116.3" cy="94.3" r=".4" fill="#f0f"/>
<circle cx="116.3" cy="94.3" r=".4" fill="none" stroke="#f0f" stroke-width=".17"/>
<circle cx="90.9" cy="81.1" r=".4" fill="#f0f"/>
<circle cx="90.9" cy="81.1" r=".4" fill="none" stroke="#f0f" stroke-width=".17"/>
<circle cx="181.3" cy="47.6" r=".4" fill="#f0f"/>
<circle cx="181.3" cy="47.6" r=".4" fill="none" stroke="#f0f" stroke-width=".17"/>
<circle cx="50.3" cy="98.4" r=".4" fill="#f0f"/>
<circle cx="50.3" cy="98.4" r=".4" fill="none" stroke="#f0f" stroke-width=".17"/>
<circle cx="50.3" cy="86.2" r=".4" fill="#f0f"/>
<circle cx="50.3" cy="86.2" r=".4" fill="none" stroke="#f0f" stroke-width=".17"/>
<circle cx="140.7" cy="61.8" r=".4" fill="#f0f"/>
<circle cx="140.7" cy="61.8" r=".4" fill="none" stroke="#f0f" stroke-width=".17"/>
<circle cx="92.9" cy="128.9" r=".4" fill="#f0f"/>
<circle cx="92.9" cy="128.9" r=".4" fill="none" stroke="#f0f" stroke-width=".17"/>
<circle cx="87.9" cy="128.9" r=".4" fill="#f0f"/>
<circle cx="87.9" cy="128.9" r=".4" fill="none" stroke="#f0f" stroke-width=".17"/>
<circle cx="65.5" cy="128.9" r=".4" fill="#f0f"/>
<circle cx="65.5" cy="128.9" r=".4" fill="none" stroke="#f0f" stroke-width=".17"/>
<circle cx="65.5" cy="120.8" r=".4" fill="#f0f"/>
<circle cx="65.5" cy="120.8" r=".4" fill="none" stroke="#f0f" stroke-width=".17"/>
<circle cx="92.9" cy="120.8" r=".4" fill="#f0f"/>
<circle cx="92.9" cy="120.8" r=".4" fill="none" stroke="#f0f" stroke-width=".17"/>
<circle cx="207.7" cy="57.8" r=".4" fill="#f0f"/>
<circle cx="207.7" cy="57.8" r=".4" fill="none" stroke="#f0f" stroke-width=".17"/>
<circle cx="190.5" cy="57.8" r=".4" fill="#f0f"/>
<circle cx="190.5" cy="57.8" r=".4" fill="none" stroke="#f0f" stroke-width=".17"/>
<circle cx="203.7" cy="59.8" r=".4" fill="#f0f"/>
<circle cx="203.7" cy="59.8" r=".4" fill="none" stroke="#f0f" stroke-width=".17"/>
<circle cx="193.5" cy="59.8" r=".4" fill="#f0f"/>
<circle cx="193.5" cy="59.8" r=".4" fill="none" stroke="#f0f" stroke-width=".17"/>
<circle cx="82.8" cy="153.3" r=".4" fill="#f0f"/>
<circle cx="82.8" cy="153.3" r=".4" fill="none" stroke="#f0f" stroke-width=".17"/>
<circle cx="70.6" cy="153.3" r=".4" fill="#f0f"/>
<circle cx="70.6" cy="153.3" r=".4" fill="none" stroke="#f0f" stroke-width=".17"/>
<circle cx="64.5" cy="94.3" r=".4" fill="#f0f"/>
<circle cx="64.5" cy="94.3" r=".4" fill="none" stroke="#f0f" stroke-width=".17"/>
<circle cx="88.9" cy="94.3" r=".4" fill="#f0f"/>
<circle cx="88.9" cy="94.3" r=".4" fill="none" stroke="#f0f" stroke-width=".17"/>
<circle cx="87.9" cy="120.8" r=".4" fill="#f0f"/>
<circle cx="87.9" cy="120.8" r=".4" fill="none" stroke="#f0f" stroke-width=".17"/>
<circle cx="60.4" cy="120.8" r=".4" fill="#f0f"/>
<circle cx="60.4" cy="120.8" r=".4" fill="none" stroke="#f0f" stroke-width=".17"/>
<circle cx="60.4" cy="128.9" r=".4" fill="#f0f"/>
<circle cx="60.4" cy="128.9" r=".4" fill="none" stroke="#f0f" stroke-width=".17"/>
<circle cx="46.2" cy="57.8" r=".4" fill="#f0f"/>
<circle cx="46.2" cy="57.8" r=".4" fill="none" stroke="#f0f" stroke-width=".17"/>
<circle cx="240.3" cy="57.8" r=".4" fill="#f0f"/>
<circle cx="240.3" cy="57.8" r=".4" fill="none" stroke="#f0f" stroke-width=".17"/>
<circle cx="233.1" cy="59.8" r=".4" fill="#f0f"/>
<circle cx="233.1" cy="59.8" r=".4" fill="none" stroke="#f0f" stroke-width=".17"/>
<text font-size="2.4" x="227.5" y="199">LIAB SG: Energinet Baseboard</text>
<g font-size="2.2">
<text x="133.6" y="52.7">Mount to prevent echo from</text>
<text x="133.6" y="55.3">the transceivers</text>
</g>
<text font-size="1.8" fill="#00f" x="91.5" y="124.2">+</text>
<g font-size="1.8">
<text x="270.2" y="184.2">Østre Allé 6</text>
<text x="270.2" y="186.3">DK-9530 Støvring</text>
<text x="270.2" y="189.3">Tlf.: +45 98370644</text>
<text x="270.2" y="191.3">www.liab.dk</text>
<text x="227.5" y="196.4">Energinet.dk</text>
<text x="227.5" y="202.5">Modified: Friday, September 10, 2010</text>
<text x="266.1" y="202.5">07 RS485</text>
<text x="227.5" y="204.6">PCB: 01046006C</text>
<text x="243.8" y="204.6">Assembly: 50100001B</text>
<text x="266.1" y="204.6">Sheet 7</text>
<text x="275.2" y="204.6">of</text>
<text x="278.3" y="204.5">9</text>
</g>
<g font-size="1.4">
<text x="44.6" y="42.4">+3V3</text>
<text x="60.9" y="44.4">+3V3</text>
<text x="179.3" y="43.4">VCCX</text>
<text x="191.5" y="45.5">VCCX</text>
<text x="65.4" y="53.3">8</text>
<text x="87.3" y="53.3">1</text>
<text x="96" y="48.5">VCCX</text>
<text x="177.7" y="53.3">8</text>
<text x="23.7" y="58.5">RS485_RX</text>
<text x="57" y="56">GND</text>
<text x="65.4" y="57.3">7</text>
<text x="87.3" y="57.3">2</text>
<text x="161.9" y="59.4">2</text>
<text x="161.9" y="57.3">1</text>
<text x="177.7" y="59.4">6</text>
<text x="177.7" y="57.3">7</text>
<text x="182.4" y="56">GNDX</text>
<text x="253.5" y="58.5">RS485_B</text>
<text x="65.4" y="61.4">6</text>
<text x="65.4" y="65.4">5</text>
<text x="87.3" y="65.4">4</text>
<text x="87.3" y="61.4">3</text>
<text x="161.9" y="61.4">3</text>
<text x="161.9" y="63.4">4</text>
<text x="161.9" y="65.4">5</text>
<text x="253.5" y="60.5">RS485_A</text>
<text x="59" y="70.3">GND</text>
<text x="88.9" y="77">VCCX</text>
<text x="110.2" y="75.9">VCCX</text>
<text x="158" y="77.4">GNDX</text>
<text x="188.5" y="72.3">GNDX</text>
<text x="211.8" y="74.3">GNDX</text>
<text x="216.9" y="74.3">GNDX</text>
<text x="231.1" y="74.3">GNDX</text>
<text x="238.2" y="74.3">GNDX</text>
<text x="263.6" y="76.8">RS485_G</text>
<text x="48.7" y="82">+3V3</text>
<text x="245.4" y="83.5">GNDX</text>
<text x="65.4" y="85.8">1</text>
<text x="65.4" y="89.8">2</text>
<text x="87.3" y="85.8">8</text>
<text x="87.3" y="89.8">7</text>
<text x="93" y="88.6">GNDX</text>
<text x="23.7" y="95.1">RS485_TX</text>
<text x="23.7" y="91">RS485_TE</text>
<text x="65.4" y="93.9">3</text>
<text x="87.3" y="93.9">6</text>
<text x="65.4" y="98">4</text>
<text x="87.3" y="98">5</text>
<text x="48.8" y="106.8">GND</text>
<text x="90.9" y="102.8">GNDX</text>
<text x="59.2" y="116.6">+5V</text>
<text x="90.9" y="116.6">VCCX</text>
<text x="66.4" y="120.3">3</text>
<text x="86.3" y="120.3">8</text>
<text x="86.3" y="124.4">14</text>
<text x="66.4" y="128.4">1</text>
<text x="86.3" y="128.4">7</text>
<text x="59" y="134.3">GND</text>
<text x="90.9" y="134.3">GNDX</text>
<text x="80.8" y="158.7">GNDX</text>
</g>
<g font-size="1.4" fill="#000080">
<text x="208.8" y="42.8">P703</text>
<text x="208.8" y="44.9">Jumper</text>
<text x="47.2" y="52">R701</text>
<text x="187.4" y="50">C701</text>
<text x="187.4" y="52">100n</text>
<text x="195.6" y="51">R700</text>
<text x="195.6" y="53">22k</text>
<text x="47.2" y="54">1k</text>
<text x="148.8" y="59.1">0</text>
<text x="204" y="54.1" transform="rotate(-90 204 54.1)">R702</text>
<text x="206" y="54.1" transform="rotate(-90 206 54.1)">120</text>
<text x="224" y="58.3">R704</text>
<text x="229.1" y="57.1">10</text>
<text x="229.1" y="59.1">10</text>
<text x="143.8" y="60.1">R706</text>
<text x="192.5" y="64.2">R708</text>
<text x="203.7" y="65.2">D700</text>
<text x="222" y="65.2">D701</text>
<text x="224" y="60.3">R705</text>
<text x="234.2" y="65.2">C702</text>
<text x="241.3" y="65.2">C703</text>
<text x="74.7" y="70.5">R718</text>
<text x="153.9" y="68.2">R707</text>
<text x="153.9" y="70.3">10k</text>
<text x="164.1" y="69.3">U703</text>
<text x="164.1" y="71.3">SN65HVD1781D</text>
<text x="192.5" y="66.2">22k</text>
<text x="203.7" y="67.2">SM6T10CA</text>
<text x="222" y="67.2">SM6T10CA</text>
<text x="234.2" y="68.2">470p</text>
<text x="241.3" y="68.2">470p</text>
<text x="74.7" y="72.1">0</text>
<text x="74.7" y="81.7">R717</text>
<text x="74.7" y="83.3">0</text>
<text x="43.2" y="100.8">C705</text>
<text x="43.2" y="102.8">10n</text>
<text x="74.7" y="104">R716</text>
<text x="74.7" y="105.6">0</text>
<text x="74.7" y="116.2">R715</text>
<text x="74.7" y="117.8">0</text>
<text x="94" y="124.1">C707</text>
<text x="94" y="127.2">10u</text>
<text x="74.7" y="134.5">R714</text>
<text x="74.7" y="136.1">0</text>
</g>
<g font-size="1.4" fill="#808080">
<text x="52.3" y="50">C700</text>
<text x="52.3" y="52">NM</text>
<text x="67.6" y="48.9">U700</text>
<text x="67.6" y="51">NM</text>
<text x="90.9" y="50">R703</text>
<text x="90.9" y="52">NM</text>
<text x="67.6" y="83.5">U701</text>
<text x="98" y="82.5">C704</text>
<text x="55.4" y="86.5">R711</text>
<text x="55.4" y="88.6">NM</text>
<text x="98" y="84.5">NM</text>
<text x="112.6" y="87.7" transform="rotate(-90 112.6 87.7)">R709</text>
<text x="114.6" y="86.7" transform="rotate(-90 114.6 86.7)">NM</text>
<text x="116.6" y="87.7" transform="rotate(-90 116.6 87.7)">R710</text>
<text x="118.7" y="87.7" transform="rotate(-90 118.7 87.7)">NM</text>
<text x="55.4" y="98.7">R712</text>
<text x="55.4" y="100.8">NM</text>
<text x="67.6" y="101.8">NM</text>
<text x="68.6" y="118">U702</text>
<text x="63.5" y="124.1">C706</text>
<text x="63.5" y="126.2">NM</text>
<text x="68.6" y="132.2">NM</text>
<text x="74.7" y="148.7">R713</text>
<text x="74.7" y="150.3">NM</text>
<text x="77.7" y="151.6">C708</text>
<text x="77.7" y="155.6">NM</text>
</g>
<g font-size="1.4" fill="#004080">
<text x="68.6" y="54.4">VCC</text>
<text x="68.6" y="58.5">VO1</text>
<text x="83.2" y="54.4">A1</text>
<text x="83.2" y="58.5">K1</text>
<text x="165.1" y="58.5">RX</text>
<text x="172.4" y="54.4">VCC</text>
<text x="174.4" y="58.5">B</text>
<text x="68.6" y="62.5">VO2</text>
<text x="83.2" y="62.5">K2</text>
<text x="165.1" y="62.5">TE</text>
<text x="165.1" y="60.5">RE</text>
<text x="165.1" y="64.6">TX</text>
<text x="174.4" y="60.5">A</text>
<text x="68.6" y="66.6">GND</text>
<text x="83.2" y="66.6">A2</text>
<text x="165.1" y="66.6">GND</text>
<text x="68.6" y="86.9">A1</text>
<text x="82" y="86.9">VCC</text>
<text x="68.6" y="91">K1</text>
<text x="68.6" y="95">K2</text>
<text x="82.1" y="91">VO1</text>
<text x="82.1" y="95">VO2</text>
<text x="68.6" y="99.1">A2</text>
<text x="81.8" y="99.1">GND</text>
<text x="69.6" y="121.5">+VIN</text>
<text x="79.3" y="121.5">+VOUT</text>
<text x="81.9" y="125.5">NC</text>
<text x="69.6" y="129.6">-VIN</text>
<text x="79.6" y="129.6">-VOUT</text>
</g>
</svg>
